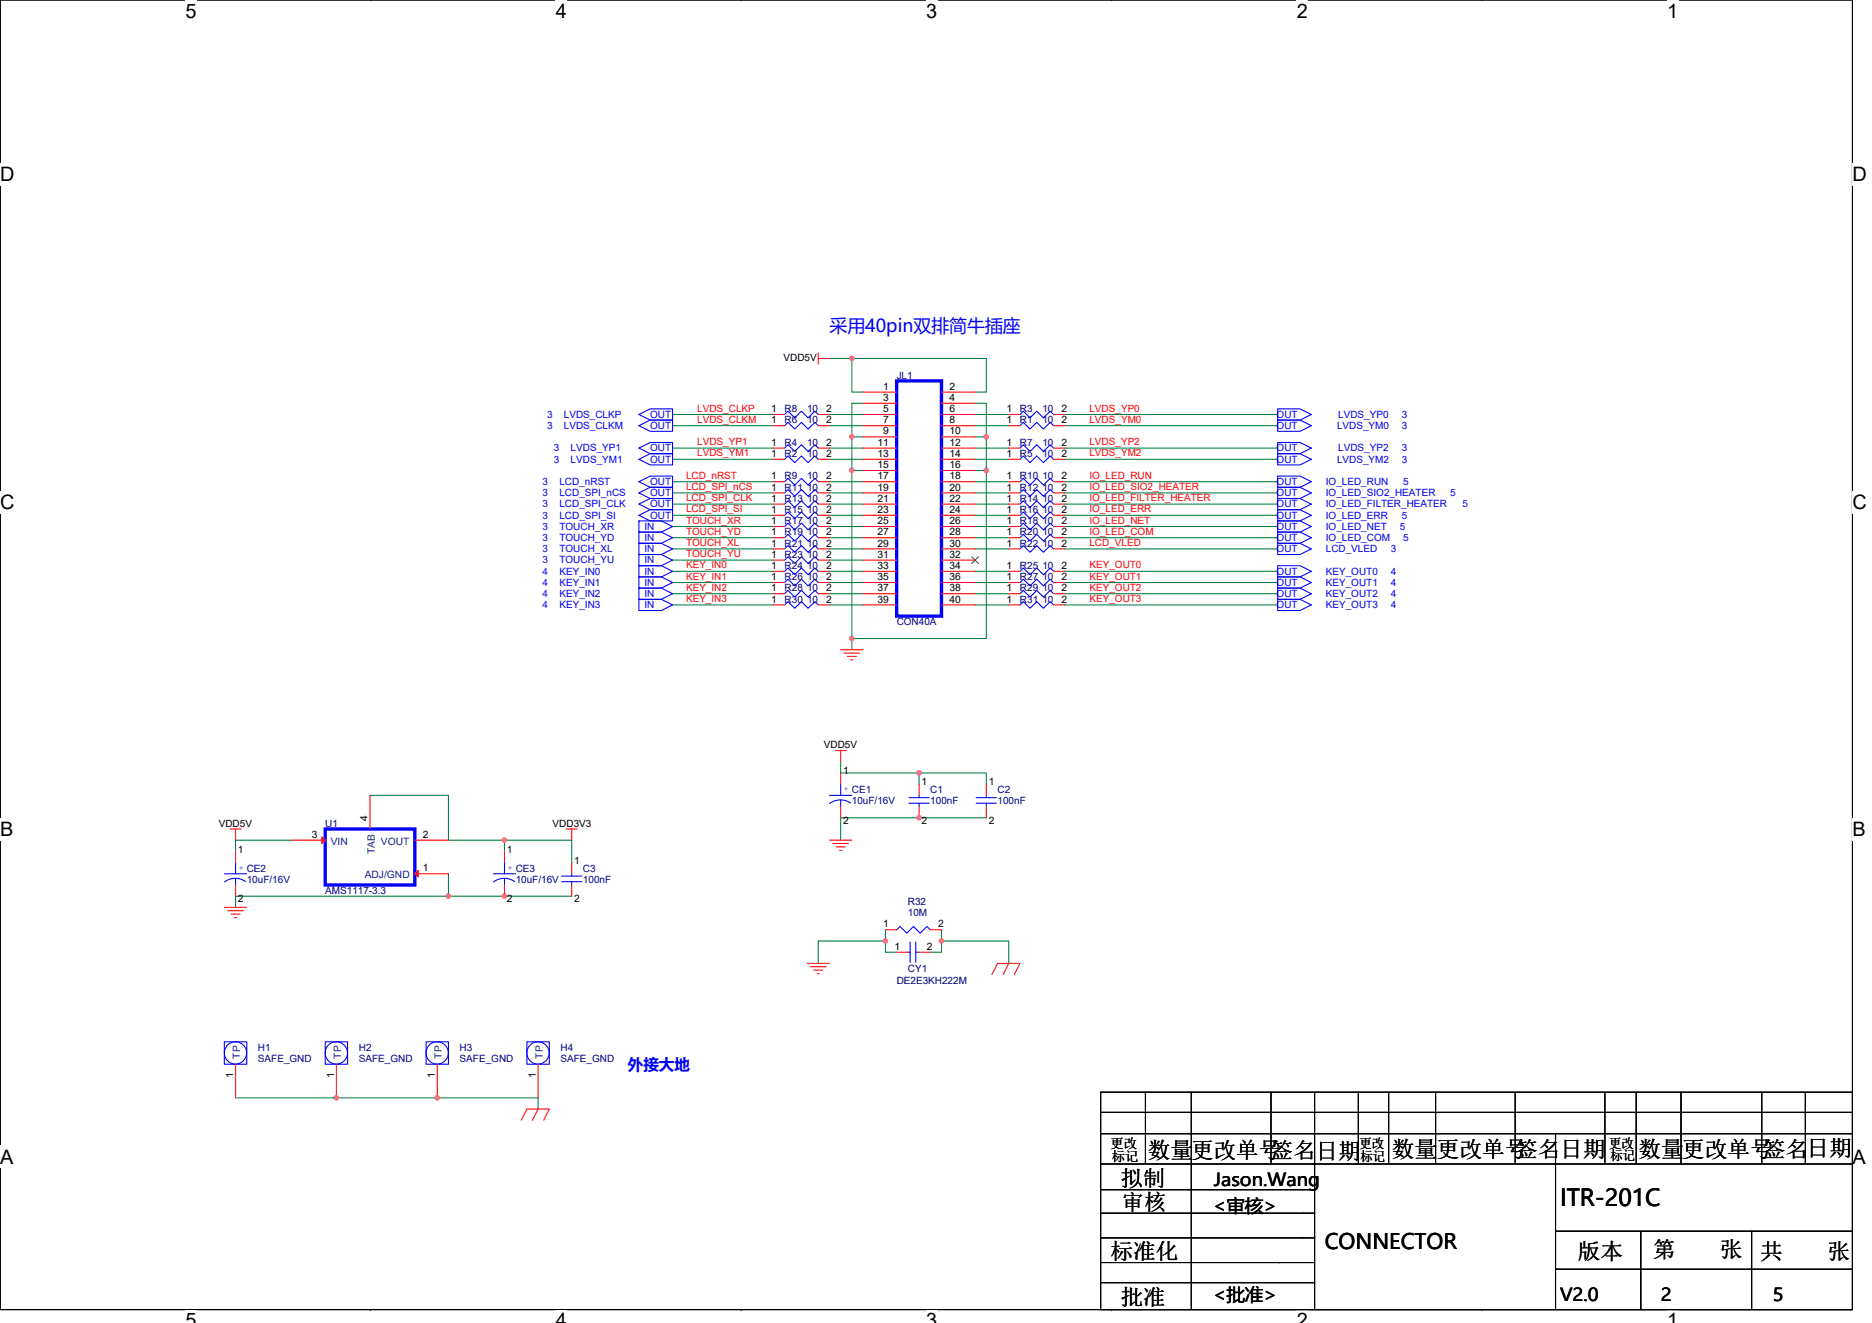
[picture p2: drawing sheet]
<svg xmlns="http://www.w3.org/2000/svg" width="297mm" height="210mm" viewBox="0 0 297 210" stroke-linecap="round" stroke-linejoin="round" font-family="sans-serif">
<path d="M0 0h293.9v207.9h-293.9z" fill="none" stroke="#000" stroke-width=".17"/>
<g fill="#fff">
<path d="M29.4 0h1.8v3.5h-1.8z"/>
<path d="M29.4 207.9h1.8v2h-1.8z"/>
</g>
<path d="M58.8 0h.1M58.8 207.9h.1" fill="none" stroke="#000" stroke-width=".17"/>
<g fill="#fff">
<path d="M88.2 0h1.8v3.5h-1.8z"/>
<path d="M88.2 207.9h1.8v2h-1.8z"/>
</g>
<path d="M117.6 0h.1M117.6 207.9h.1" fill="none" stroke="#000" stroke-width=".17"/>
<g fill="#fff">
<path d="M147 0h1.7v3.5h-1.7z"/>
<path d="M147 207.9h1.7v2h-1.7z"/>
</g>
<path d="M176.4 0h.1M176.4 207.9h.1" fill="none" stroke="#000" stroke-width=".17"/>
<g fill="#fff">
<path d="M205.8 0h1.7v3.5h-1.7z"/>
<path d="M205.8 207.9h1.7v2h-1.7z"/>
</g>
<path d="M235.2 0h.1M235.2 207.9h.1" fill="none" stroke="#000" stroke-width=".17"/>
<g fill="#fff">
<path d="M264.5 0h1.8v3.5h-1.8z"/>
<path d="M264.5 207.9h1.8v2h-1.8z"/>
<path d="M0 26h2.3v3.5h-2.3z"/>
<path d="M293.9 26h2.3v3.5h-2.3z"/>
<path d="M0 77.9h2.3v3.5h-2.3z"/>
<path d="M293.9 77.9h2.3v3.5h-2.3z"/>
</g>
<path d="M0 52h.1M293.9 52h.1" fill="none" stroke="#000" stroke-width=".17"/>
<g fill="#fff">
<path d="M0 129.9h2.1v3.5h-2.1z"/>
<path d="M293.9 129.9h2.1v3.5h-2.1z"/>
</g>
<path d="M0 103.9h.1M293.9 103.9h.1" fill="none" stroke="#000" stroke-width=".17"/>
<g fill="#fff">
<path d="M0 181.9h2.2v3.5h-2.2z"/>
<path d="M293.9 181.9h2.2v3.5h-2.2z"/>
</g>
<g fill="none" stroke="#000" stroke-width=".17">
<path d="M0 155.9h.1M293.9 155.9h.1M174.6 176.6h119.3M174.6 179.9h119.3M174.6 173.4h119.3v34.5h-119.3zM181.8 173.4v11.3M189 173.4v34.5M201.7 173.4v11.3M208.6 173.4v34.5M215.5 173.4v11.3M220.3 173.4v11.3M227.8 173.4v11.3"/>
<path d="M240.4 173.4v11.3M246.8 179.9v28M254.7 173.4v11.3M259.6 173.4v11.3M266.7 173.4v11.3M279.5 173.4v11.3M286.5 173.4v11.3M174.6 184.7h119.3M208.6 192.6h-33.8M208.6 188.8h-34M208.6 196.5h-34M246.8 195.4h47.1"/>
<path d="M260.3 195.4v12.5M277.9 195.4v12.5M174.6 200.4h28.5M208.6 203.6h-34M208.6 200.4h-5.7M246.8 201.4h47.1"/>
</g>
<g fill="none" stroke="#008040" stroke-width=".17">
<path d="M131.6 56.9h3.6M135.2 56.9v5.3h1.7M135.2 56.9h21.3v5.3h-1.8M106.7 76.5h16M106.7 78.2h16M106.7 67.6h16M106.7 65.8h16M106.7 72.9h16M106.7 71.1h16M131.6 76.5h5.3M131.6 78.2h5.3M131.6 72.9h5.3"/>
<path d="M131.6 71.1h5.3M131.6 67.6h5.3M131.6 65.8h5.3M135.2 74.7v26.6M135.2 74.7h1.7M136.9 64h-1.7v5.3M136.9 69.3h-1.7v5.4M154.7 76.5h5.4M154.7 78.2h5.4M154.7 67.6h5.4M154.7 65.8h5.4M154.7 72.9h5.4"/>
<path d="M154.7 71.1h5.4M154.7 64h1.8v5.3M154.7 69.3h1.8v5.4M154.7 74.7h1.8M156.5 74.7v26.6h-21.3M168.9 76.5h33.8M168.9 78.2h33.8M168.9 72.9h33.8M168.9 71.1h33.8M168.9 67.6h33.8M168.9 65.8h33.8M106.7 80h16"/>
<path d="M106.7 81.8h16M106.7 92.5h16M106.7 96h16M106.7 94.2h16M106.7 90.7h16M106.7 83.6h16M106.7 85.3h16M106.7 87.1h16M106.7 88.9h16M131.6 80h5.3M131.6 81.8h5.3M131.6 94.2h5.3"/>
<path d="M131.6 96h5.3M131.6 90.7h5.3M131.6 92.5h5.3M131.6 87.1h5.3M131.6 88.9h5.3M131.6 83.6h5.3M131.6 85.3h5.3M154.7 87.1h5.4M154.7 80h5.4M154.7 81.8h5.4M154.7 83.6h5.4M154.7 85.3h5.4"/>
<path d="M154.7 94.2h5.4M154.7 96h5.4M154.7 90.7h5.4M154.7 92.5h5.4M168.9 80h33.8M168.9 81.8h33.8M168.9 83.6h33.8M168.9 85.3h33.8M168.9 87.1h33.8M168.9 96h33.8M168.9 94.2h33.8M168.9 92.5h33.8"/>
<path d="M168.9 90.7h33.8M135.2 101.3v1.8M46.3 133.3h-8.9v1.8M58.7 126.2h12.5v7.1h8.8M71.2 138.7v3.5M80 133.4h10.7v3.5M80 133.4v1.7M133.4 120.9v1.8h12.4M145.8 122.7v1.8M145.8 122.7h10.7v1.8M156.5 129.8h-23.1v3.5M71.2 142.2h19.5"/>
<path d="M71.2 142.2h-33.8v1.8M140.5 147.6v1.8M140.5 149.4v1.7h1.8M140.5 149.4h-10.7v3.5M149.4 149.4h10.7v3.5M149.4 149.4v1.7h-1.8M149.4 147.6v1.8M37.4 174.2h48v1.8"/>
</g>
<g fill="#f0f" stroke="#f0f" stroke-width=".17">
<circle cx="135.2" cy="101.3" r=".35"/>
<circle cx="135.2" cy="56.9" r=".35"/>
<circle cx="156.5" cy="69.3" r=".35"/>
<circle cx="135.2" cy="74.7" r=".35"/>
<circle cx="135.2" cy="69.3" r=".35"/>
<circle cx="145.8" cy="129.8" r=".35"/>
<circle cx="145.8" cy="122.7" r=".35"/>
<circle cx="156.5" cy="74.7" r=".35"/>
<circle cx="149.4" cy="149.3" r=".35"/>
<circle cx="140.5" cy="149.3" r=".35"/>
<circle cx="80" cy="133.3" r=".35"/>
<circle cx="80" cy="142.2" r=".35"/>
<circle cx="71.1" cy="142.2" r=".35"/>
<circle cx="69.4" cy="174.2" r=".35"/>
<circle cx="53.4" cy="174.2" r=".35"/>
</g>
<g fill="none" stroke="#f00" stroke-width=".17">
<path d="M129.8 56v1.8M129.8 56.9h1.8M122.7 65.8h1.8M122.7 67.6h1.8M122.7 78.2h1.8M122.7 76.5h1.8M122.7 71.1h1.8M122.7 72.9h1.8M129.8 65.8h1.8M129.8 67.6h1.8M129.8 78.2h1.8M129.8 76.5h1.8"/>
<path d="M129.8 71.1h1.8M129.8 72.9h1.8M136.9 62.2h5.4M136.9 64h5.4M136.9 65.8h5.4M136.9 67.6h5.4M136.9 69.3h5.4M136.9 71.1h5.4M136.9 72.9h5.4M136.9 74.7h5.4M136.9 76.5h5.4M136.9 78.2h5.4"/>
<path d="M149.4 62.2h5.3M149.4 64h5.3M149.4 65.8h5.3M149.4 67.6h5.3M149.4 69.3h5.3M149.4 71.1h5.3M149.4 72.9h5.3M149.4 74.7h5.3M149.4 76.5h5.3M149.4 78.2h5.3M160.1 67.6h1.7M160.1 71.1h1.7"/>
<path d="M160.1 72.9h1.7M160.1 78.2h1.7M160.1 76.5h1.7M160.1 65.8h1.7M167.2 67.6h1.7M167.2 71.1h1.7M167.2 72.9h1.7M167.2 78.2h1.7M167.2 76.5h1.7M167.2 65.8h1.7M122.7 83.6h1.8M122.7 88.9h1.8"/>
<path d="M122.7 96h1.8M122.7 92.5h1.8M122.7 87.1h1.8M122.7 81.8h1.8M122.7 80h1.8M122.7 85.3h1.8M122.7 94.2h1.8M122.7 90.7h1.8M129.8 83.6h1.8M129.8 88.9h1.8M129.8 96h1.8M129.8 92.5h1.8"/>
<path d="M129.8 87.1h1.8M129.8 81.8h1.8M129.8 80h1.8M129.8 85.3h1.8M129.8 94.2h1.8M129.8 90.7h1.8M136.9 80h5.4M136.9 81.8h5.4M136.9 83.6h5.4M136.9 85.3h5.4M136.9 87.1h5.4M136.9 88.9h5.4"/>
<path d="M136.9 90.7h5.4M136.9 92.5h5.4M136.9 94.2h5.4M136.9 96h5.4M149.4 80h5.3M149.4 81.8h5.3M149.4 83.6h5.3M149.4 85.3h5.3M149.4 87.1h5.3M149.4 88.9h5.3M149.4 90.7h5.3M149.4 92.5h5.3"/>
<path d="M149.4 94.2h5.3M149.4 96h5.3M160.1 81.8h1.7M160.1 90.7h1.7M160.1 80h1.7M160.1 87.1h1.7M160.1 96h1.7M160.1 85.3h1.7M160.1 83.6h1.7M160.1 92.5h1.7M160.1 94.2h1.7M167.2 81.8h1.7"/>
<path d="M167.2 90.7h1.7M167.2 80h1.7M167.2 87.1h1.7M167.2 96h1.7M167.2 85.3h1.7M167.2 83.6h1.7M167.2 92.5h1.7M167.2 94.2h1.7M132.5 119.1h1.8M133.4 119.1v1.8M133.4 103.1h3.5M133.9 103.7h2.5"/>
<path d="M134.4 104.2h1.5M135 104.7h.3M36.5 131.6h1.8M37.4 135.1v1.8M37.4 131.6v1.7M46.3 133.3h5.3M58.7 126.2v5.4M65.8 138.7h5.4M65.8 133.3h5.4M80 135.1v1.8M89.8 131.6h1.8M90.7 131.6v1.7"/>
<path d="M90.7 136.9v1.8M131.6 133.3h3.6M132.1 133.9h2.5M132.7 134.4h1.4M133.2 135h.4M133.4 122.7v1.8M133.4 128v1.8M145.8 124.5v1.7M145.8 128v1.8M156.5 124.5v1.7M156.5 128v1.8M35.6 144h3.6"/>
<path d="M36.1 144.5h2.5M36.7 145.1h1.4M37.2 145.6h.3M37.4 140.5v1.7M80 140.5v1.7M90.7 140.5v1.7M128.1 152.9h3.5M128.6 153.4h2.5M129.1 154h1.5M129.7 154.5h.3M140.5 147.6h1.8M142.3 151.1h1.8"/>
<path d="M145.8 151.1h1.8M147.6 147.6h1.8M157.4 154.7l.9-1.8h3.5l-.9 1.8M160.1 152.9l-.9 1.8M37.4 168.9v5.3M53.4 168.9v5.3M69.4 168.9v5.3M82.7 177.8l.9-1.8h3.6l-.9 1.8M85.4 176l-.9 1.8M85.4 168.9v5.3"/>
</g>
<g fill="none" stroke="#00f" stroke-width=".17">
<path d="M101.4 76.5l1.8-.9h3.5v1.7h-3.5zM101.4 78.2l1.8-.9h3.5v1.8h-3.5zM101.4 72.9l1.8-.9h3.5v1.8h-3.5zM101.4 67.6l1.8-.9h3.5v1.8h-3.5zM101.4 71.1l1.8-.9h3.5v1.8h-3.5zM101.4 65.8l1.8-.9h3.5v1.8h-3.5zM124.5 65.8l.5-.5 1.1 1 1.1-1 1 1 1.1-1 .5 .5M124.5 67.6l.5-.6 1.1 1.1 1.1-1.1 1 1.1 1.1-1.1 .5 .6M124.5 78.2l.5-.5 1.1 1.1 1.1-1.1 1 1.1 1.1-1.1 .5 .5M124.5 76.5l.5-.6 1.1 1.1 1.1-1.1 1 1.1 1.1-1.1 .5 .6M124.5 71.1l.5-.5 1.1 1 1.1-1 1 1 1.1-1 .5 .5M124.5 72.9l.5-.5 1.1 1 1.1-1 1 1 1.1-1 .5 .5"/>
<path d="M161.8 67.6l.6-.6 1 1.1 1.1-1.1 1.1 1.1 1-1.1 .6 .6M161.8 71.1l.6-.5 1 1 1.1-1 1.1 1 1-1 .6 .5M161.8 72.9l.6-.5 1 1 1.1-1 1.1 1 1-1 .6 .5M161.8 78.2l.6-.5 1 1.1 1.1-1.1 1.1 1.1 1-1.1 .6 .5M161.8 76.5l.6-.6 1 1.1 1.1-1.1 1.1 1.1 1-1.1 .6 .6M161.8 65.8l.6-.5 1 1 1.1-1 1.1 1 1-1 .6 .5M202.7 75.6h3.6l1.8 .9-1.8 .8h-3.6zM202.7 77.3h3.6l1.8 .9-1.8 .9h-3.6zM202.7 79.1h3.6l1.8 .9-1.8 .9h-3.6zM202.7 66.7h3.6l1.8 .9-1.8 .9h-3.6zM202.7 72h3.6l1.8 .9-1.8 .9h-3.6zM202.7 64.9h3.6l1.8 .9-1.8 .9h-3.6z"/>
<path d="M202.7 70.2h3.6l1.8 .9-1.8 .9h-3.6zM101.4 89.8h3.5l1.8 .9-1.8 .9h-3.5zM101.4 91.6h3.5l1.8 .9-1.8 .8h-3.5zM101.4 93.3h3.5l1.8 .9-1.8 .9h-3.5zM101.4 95.1h3.5l1.8 .9-1.8 .9h-3.5zM101.4 82.7h3.5l1.8 .9-1.8 .9h-3.5zM101.4 84.5h3.5l1.8 .8-1.8 .9h-3.5zM101.4 86.2h3.5l1.8 .9-1.8 .9h-3.5zM101.4 88h3.5l1.8 .9-1.8 .9h-3.5zM101.4 80l1.8-.9h3.5v1.8h-3.5zM101.4 81.8l1.8-.9h3.5v1.8h-3.5zM124.5 83.6l.5-.6 1.1 1.1 1.1-1.1 1 1.1 1.1-1.1 .5 .6"/>
<path d="M124.5 88.9l.5-.5 1.1 1 1.1-1 1 1 1.1-1 .5 .5M124.5 96l.5-.5 1.1 1 1.1-1 1 1 1.1-1 .5 .5M124.5 92.5l.5-.6 1.1 1.1 1.1-1.1 1 1.1 1.1-1.1 .5 .6M124.5 87.1l.5-.5 1.1 1.1 1.1-1.1 1 1.1 1.1-1.1 .5 .5M124.5 81.8l.5-.5 1.1 1 1.1-1 1 1 1.1-1 .5 .5M124.5 80l.5-.5 1.1 1 1.1-1 1 1 1.1-1 .5 .5M124.5 85.3l.5-.5 1.1 1.1 1.1-1.1 1 1.1 1.1-1.1 .5 .5M124.5 94.2l.5-.5 1.1 1.1 1.1-1.1 1 1.1 1.1-1.1 .5 .5M124.5 90.7l.5-.6 1.1 1.1 1.1-1.1 1 1.1 1.1-1.1 .5 .6M161.8 81.8l.6-.5 1 1 1.1-1 1.1 1 1-1 .6 .5M161.8 90.7l.6-.6 1 1.1 1.1-1.1 1.1 1.1 1-1.1 .6 .6M161.8 80l.6-.5 1 1 1.1-1 1.1 1 1-1 .6 .5"/>
<path d="M161.8 87.1l.6-.5 1 1.1 1.1-1.1 1.1 1.1 1-1.1 .6 .5M161.8 96l.6-.5 1 1 1.1-1 1.1 1 1-1 .6 .5M161.8 85.3l.6-.5 1 1.1 1.1-1.1 1.1 1.1 1-1.1 .6 .5M161.8 83.6l.6-.6 1 1.1 1.1-1.1 1.1 1.1 1-1.1 .6 .6M161.8 92.5l.6-.6 1 1.1 1.1-1.1 1.1 1.1 1-1.1 .6 .6M161.8 94.2l.6-.5 1 1.1 1.1-1.1 1.1 1.1 1-1.1 .6 .5M202.7 89.8h3.6l1.8 .9-1.8 .9h-3.6zM202.7 91.6h3.6l1.8 .9-1.8 .8h-3.6zM202.7 93.3h3.6l1.8 .9-1.8 .9h-3.6zM202.7 95.1h3.6l1.8 .9-1.8 .9h-3.6zM202.7 80.9h3.6l1.8 .9-1.8 .9h-3.6zM202.7 82.7h3.6l1.8 .9-1.8 .9h-3.6z"/>
<path d="M202.7 84.5h3.6l1.8 .8-1.8 .9h-3.6zM202.7 86.2h3.6l1.8 .9-1.8 .9h-3.6zM35.6 138.7h3.6M37.4 139.4v1.1M37.4 136.9v1.8M39 139.9a2.83 2.83 0 0 0-3.4 .1M78.3 138.7h3.5M80 139.4v1.1M80 136.9v1.8M81.6 139.9a2.83 2.83 0 0 0-3.3 .1M89.1 139.9h3.2M89.1 139h3.2"/>
<path d="M90.7 138.7v.3M90.7 139.9v.6M131.6 126.2h3.6M133.4 127v1M133.4 124.5v1.7M135 127.5a2.83 2.83 0 0 0-3.3 0M144.2 127.5h3.2M144.2 126.6h3.2M145.8 126.2v.4M145.8 127.5v.5M154.9 127.5h3.2M154.9 126.6h3.2"/>
<path d="M156.5 126.2v.4M156.5 127.5v.5M142.3 147.6l.5-.6 1.1 1.1 1-1.1 1.1 1.1 1.1-1.1 .5 .6M144.1 151.1h.3M144.4 149.5v3.2M145.3 149.5v3.2M145.3 151.1h.5M35.6 165.4h3.6v3.5h-3.6zM51.6 165.4h3.6v3.5h-3.6zM67.6 165.4h3.6v3.5h-3.6zM83.6 165.4h3.6v3.5h-3.6z"/>
<circle cx="37.4" cy="167.1" r="1.77"/>
<circle cx="53.4" cy="167.1" r="1.77"/>
<circle cx="69.4" cy="167.1" r="1.77"/>
<circle cx="85.4" cy="167.1" r="1.77"/>
</g>
<path d="M142.3 60.5h7.1v37.3h-7.1zM51.6 131.6h14.2v8.9h-14.2z" fill="none" stroke="#00f" stroke-width=".53"/>
<g fill="#f00" stroke="#f00" stroke-width=".17">
<path d="M65.8 138.7l.6-.5v1z"/>
<path d="M51.1 132.8l.5 .5-.5 .6z"/>
</g>
<path d="M154.2 88.4l1.1 1.1M155.3 88.4l-1.1 1.1" fill="none" stroke="#804000" stroke-width=".16"/>
<text font-size="3.7" x="247.5" y="191.5">ITR-201C</text>
<g font-size="3.5">
<text x="182.1" y="183.8">数量更改单号签名</text>
<text x="208.8" y="184">日期</text>
<text x="220.9" y="183.6">数量</text>
<text x="228" y="183.6">更改单号</text>
<text x="240.4" y="183.6">签名</text>
<text x="247.5" y="183.6">日期</text>
<text x="260" y="183.6">数量</text>
<text x="266.9" y="183.6">更改单号签名</text>
<text x="286.7" y="183.5">日期</text>
<text x="177.8" y="188.3">拟制</text>
<text x="178" y="192">审核</text>
<text x="176.2" y="199.8">标准化</text>
<text x="250.4" y="199.8">版本</text>
<text x="262.3" y="199.5">第　　张</text>
<text x="279.4" y="199.8">共　　张</text>
<text x="177.8" y="207.1">批准</text>
</g>
<text font-size="3.4" x="210.2" y="198.2">CONNECTOR</text>
<g font-size="3.2">
<text x="29.4" y="2.8">5</text>
<text x="88.2" y="2.8">4</text>
<text x="147" y="2.8">3</text>
<text x="205.8" y="2.8">2</text>
<text x="264.5" y="2.8">1</text>
<text x="0" y="28.8">D</text>
<text x="293.9" y="28.8">D</text>
<text x="0" y="80.8">C</text>
<text x="293.9" y="80.8">C</text>
<text x="0" y="132.7">B</text>
<text x="293.9" y="132.7">B</text>
<text x="0" y="184.7">A</text>
<text x="293.9" y="184.7">A</text>
<text x="29.4" y="210.7">5</text>
<text x="88.2" y="210.7">4</text>
<text x="147" y="210.7">3</text>
<text x="205.8" y="210.7">2</text>
<text x="264.5" y="210.7">1</text>
</g>
<text font-size="2.8" fill="#00f" x="131.6" y="52.7">采用40pin双排简牛插座</text>
<g font-size="2.8">
<text x="192.6" y="188.2">Jason.Wang</text>
<text x="192.4" y="192.3">&lt;审核&gt;</text>
<text x="192.4" y="206.5">&lt;批准&gt;</text>
<text x="247.5" y="206.5">V2.0</text>
<text x="263.5" y="206.5">2</text>
<text x="281.3" y="206.5">5</text>
</g>
<text font-size="2.5" fill="#00f" x="99.6" y="169.8">外接大地</text>
<g font-size="2.1">
<text x="176.2" y="182.2">更改</text>
<text x="176.4" y="184.3">标记</text>
<text x="215.7" y="182.2">更改</text>
<text x="215.9" y="184.3">标记</text>
<text x="255.4" y="182.2">更改</text>
<text x="255.5" y="184.1">标记</text>
</g>
<g font-size="1.6">
<text x="124.3" y="57.3">VDD5V</text>
<text x="122.4" y="65.4">1</text>
<text x="131.1" y="65.4">2</text>
<text x="140.1" y="61.8">1</text>
<text x="140.1" y="63.6">3</text>
<text x="140.1" y="65.4">5</text>
<text x="150.6" y="61.8">2</text>
<text x="150.6" y="63.6">4</text>
<text x="150.6" y="65.4">6</text>
<text x="159.7" y="65.4">1</text>
<text x="168.4" y="65.4">2</text>
<text x="122.4" y="67.2">1</text>
<text x="122.4" y="70.7">1</text>
<text x="131.1" y="67.2">2</text>
<text x="131.1" y="70.7">2</text>
<text x="139.3" y="70.7">11</text>
<text x="140.1" y="67.2">7</text>
<text x="140.1" y="69">9</text>
<text x="150.6" y="67.2">8</text>
<text x="150.6" y="69">10</text>
<text x="150.6" y="70.7">12</text>
<text x="159.7" y="67.2">1</text>
<text x="159.7" y="70.7">1</text>
<text x="168.4" y="67.2">2</text>
<text x="168.4" y="70.7">2</text>
<text x="122.4" y="77.9">1</text>
<text x="122.4" y="76.1">1</text>
<text x="122.4" y="72.5">1</text>
<text x="131.1" y="77.9">2</text>
<text x="131.1" y="76.1">2</text>
<text x="131.1" y="72.5">2</text>
<text x="139.3" y="72.5">13</text>
<text x="139.3" y="74.3">15</text>
<text x="139.3" y="76.1">17</text>
<text x="139.3" y="77.9">19</text>
<text x="150.6" y="72.5">14</text>
<text x="150.6" y="74.3">16</text>
<text x="150.6" y="76.1">18</text>
<text x="150.6" y="77.9">20</text>
<text x="159.7" y="72.5">1</text>
<text x="159.7" y="77.9">1</text>
<text x="159.7" y="76.1">1</text>
<text x="168.4" y="72.5">2</text>
<text x="168.4" y="77.9">2</text>
<text x="168.4" y="76.1">2</text>
<text x="122.4" y="83.2">1</text>
<text x="122.4" y="81.4">1</text>
<text x="122.4" y="79.6">1</text>
<text x="131.1" y="83.2">2</text>
<text x="131.1" y="81.4">2</text>
<text x="131.1" y="79.6">2</text>
<text x="139.3" y="79.6">21</text>
<text x="139.3" y="81.4">23</text>
<text x="139.3" y="83.2">25</text>
<text x="150.6" y="79.6">22</text>
<text x="150.6" y="81.4">24</text>
<text x="150.6" y="83.2">26</text>
<text x="159.7" y="81.4">1</text>
<text x="159.7" y="79.6">1</text>
<text x="159.7" y="83.2">1</text>
<text x="168.4" y="81.4">2</text>
<text x="168.4" y="79.6">2</text>
<text x="168.4" y="83.2">2</text>
<text x="122.4" y="88.5">1</text>
<text x="122.4" y="86.7">1</text>
<text x="122.4" y="85">1</text>
<text x="131.1" y="88.5">2</text>
<text x="131.1" y="86.7">2</text>
<text x="131.1" y="85">2</text>
<text x="139.3" y="85">27</text>
<text x="139.3" y="86.7">29</text>
<text x="139.3" y="88.5">31</text>
<text x="150.6" y="85">28</text>
<text x="150.6" y="86.7">30</text>
<text x="150.6" y="88.5">32</text>
<text x="159.7" y="86.7">1</text>
<text x="159.7" y="85">1</text>
<text x="168.4" y="86.7">2</text>
<text x="168.4" y="85">2</text>
<text x="122.4" y="95.6">1</text>
<text x="122.4" y="92.1">1</text>
<text x="122.4" y="93.9">1</text>
<text x="122.4" y="90.3">1</text>
<text x="131.1" y="95.6">2</text>
<text x="131.1" y="92.1">2</text>
<text x="131.1" y="93.9">2</text>
<text x="131.1" y="90.3">2</text>
<text x="139.3" y="90.3">33</text>
<text x="139.3" y="92.1">35</text>
<text x="139.3" y="93.9">37</text>
<text x="139.3" y="95.6">39</text>
<text x="150.6" y="90.3">34</text>
<text x="150.6" y="92.1">36</text>
<text x="150.6" y="93.9">38</text>
<text x="150.6" y="95.6">40</text>
<text x="159.7" y="90.3">1</text>
<text x="159.7" y="95.6">1</text>
<text x="159.7" y="92.1">1</text>
<text x="159.7" y="93.9">1</text>
<text x="168.4" y="90.3">2</text>
<text x="168.4" y="95.6">2</text>
<text x="168.4" y="92.1">2</text>
<text x="168.4" y="93.9">2</text>
<text x="130.7" y="118.8">VDD5V</text>
<text x="133.8" y="122.9">1</text>
<text x="146.2" y="124.7">1</text>
<text x="156.9" y="124.7">1</text>
<text x="34.7" y="131.2">VDD5V</text>
<text x="58.3" y="130.3" transform="rotate(-90 58.3 130.3)">4</text>
<text x="87.7" y="131.2">VDD3V3</text>
<text x="133.8" y="130.7">2</text>
<text x="146.2" y="130.7">2</text>
<text x="156.9" y="130.7">2</text>
<text x="37.8" y="135.3">1</text>
<text x="49.5" y="133">3</text>
<text x="67.1" y="133">2</text>
<text x="80.4" y="135.3">1</text>
<text x="91.1" y="137.1">1</text>
<text x="37.8" y="143.2">2</text>
<text x="67.1" y="138.3">1</text>
<text x="80.4" y="143.2">2</text>
<text x="91.1" y="143.2">2</text>
<text x="140.1" y="147.2">1</text>
<text x="148.9" y="147.2">2</text>
<text x="141.9" y="150.7">1</text>
<text x="147.1" y="150.7">2</text>
<text x="37" y="171.1" transform="rotate(-90 37 171.1)">1</text>
<text x="53" y="171.1" transform="rotate(-90 53 171.1)">1</text>
<text x="69" y="171.1" transform="rotate(-90 69 171.1)">1</text>
<text x="85" y="171.1" transform="rotate(-90 85 171.1)">1</text>
</g>
<g font-size="1.6" fill="#f00">
<text x="110.6" y="65.3">LVDS_CLKP</text>
<text x="172.9" y="65.3">LVDS_YP0</text>
<text x="110.6" y="67.1">LVDS_CLKM</text>
<text x="110.6" y="70.7">LVDS_YP1</text>
<text x="172.9" y="70.7">LVDS_YP2</text>
<text x="172.9" y="67.1">LVDS_YM0</text>
<text x="108.9" y="76">LCD_nRST</text>
<text x="108.9" y="77.8">LCD_SPI_nCS</text>
<text x="110.6" y="72.4">LVDS_YM1</text>
<text x="172.9" y="76">IO_LED_RUN</text>
<text x="172.9" y="77.8">IO_LED_SIO2_HEATER</text>
<text x="172.9" y="72.4">LVDS_YM2</text>
<text x="108.9" y="79.5">LCD_SPI_CLK</text>
<text x="108.9" y="81.3">LCD_SPI_SI</text>
<text x="108.9" y="83.1">TOUCH_XR</text>
<text x="172.9" y="79.5">IO_LED_FILTER_HEATER</text>
<text x="172.9" y="81.3">IO_LED_ERR</text>
<text x="172.9" y="83.1">IO_LED_NET</text>
<text x="108.9" y="84.9">TOUCH_YD</text>
<text x="108.9" y="86.7">TOUCH_XL</text>
<text x="108.9" y="88.4">TOUCH_YU</text>
<text x="172.9" y="86.7">LCD_VLED</text>
<text x="172.9" y="84.9">IO_LED_COM</text>
<text x="108.9" y="92">KEY_IN1</text>
<text x="108.9" y="95.5">KEY_IN3</text>
<text x="108.9" y="93.8">KEY_IN2</text>
<text x="108.9" y="90.2">KEY_IN0</text>
<text x="172.9" y="95.5">KEY_OUT3</text>
<text x="172.9" y="93.8">KEY_OUT2</text>
<text x="172.9" y="92">KEY_OUT1</text>
<text x="172.9" y="90.2">KEY_OUT0</text>
</g>
<g font-size="1.6" fill="#000080">
<text x="124.5" y="65.4">R8</text>
<text x="128.1" y="65.4">10</text>
<text x="142.3" y="60.1">JL1</text>
<text x="161.8" y="65.4">R3</text>
<text x="165.4" y="65.4">10</text>
<text x="124.5" y="67.2">R6</text>
<text x="124.5" y="70.8">R4</text>
<text x="128.1" y="67.2">10</text>
<text x="128.1" y="70.8">10</text>
<text x="161.8" y="67.2">R1</text>
<text x="161.8" y="70.8">R7</text>
<text x="165.4" y="67.2">10</text>
<text x="165.4" y="70.8">10</text>
<text x="124.5" y="77.9">R11 10</text>
<text x="124.5" y="76.1">R9</text>
<text x="124.5" y="72.5">R2</text>
<text x="128.1" y="76.1">10</text>
<text x="128.1" y="72.5">10</text>
<text x="161.8" y="72.5">R5</text>
<text x="161.8" y="77.9">R12 10</text>
<text x="161.8" y="76.1">R10 10</text>
<text x="165.4" y="72.5">10</text>
<text x="124.5" y="83.2">R17 10</text>
<text x="124.5" y="81.4">R15 10</text>
<text x="124.5" y="79.7">R13 10</text>
<text x="161.8" y="81.4">R16 10</text>
<text x="161.8" y="79.7">R14 10</text>
<text x="161.8" y="83.2">R18 10</text>
<text x="124.5" y="88.5">R23 10</text>
<text x="124.5" y="86.8">R21 10</text>
<text x="124.5" y="85">R19 10</text>
<text x="161.8" y="86.8">R22 10</text>
<text x="161.8" y="85">R20 10</text>
<text x="124.5" y="95.7">R30 10</text>
<text x="124.5" y="92.1">R26 10</text>
<text x="124.5" y="93.9">R28 10</text>
<text x="124.5" y="90.3">R24 10</text>
<text x="161.8" y="90.3">R25 10</text>
<text x="161.8" y="95.7">R31 10</text>
<text x="161.8" y="92.1">R27 10</text>
<text x="161.8" y="93.9">R29 10</text>
<text x="142.3" y="99.2">CON40A</text>
<text x="135.2" y="125.9">CE1</text>
<text x="147.6" y="125.9">C1</text>
<text x="158.3" y="125.9">C2</text>
<text x="51.6" y="131.2">U1</text>
<text x="135.2" y="127.7">10uF/16V</text>
<text x="147.6" y="127.7">100nF</text>
<text x="158.3" y="127.7">100nF</text>
<text x="39.2" y="138.3">CE2</text>
<text x="39.2" y="140.1">10uF/16V</text>
<text x="51.6" y="141.9">AMS1117-3.3</text>
<text x="81.8" y="138.3">CE3</text>
<text x="81.8" y="140.1">10uF/16V</text>
<text x="92.5" y="138.3">C3</text>
<text x="92.5" y="140.1">100nF</text>
<text x="144.1" y="143.7">R32</text>
<text x="144.1" y="145.4">10M</text>
<text x="144.1" y="154.3">CY1</text>
<text x="142.3" y="156.1">DE2E3KH222M</text>
<text x="40.9" y="166.8">H1</text>
<text x="56.9" y="166.8">H2</text>
<text x="72.9" y="166.8">H3</text>
<text x="88.9" y="166.8">H4</text>
<text x="40.9" y="168.6">SAFE_GND</text>
<text x="56.9" y="168.6">SAFE_GND</text>
<text x="72.9" y="168.6">SAFE_GND</text>
<text x="88.9" y="168.6">SAFE_GND</text>
</g>
<g font-size="1.6" fill="#00f">
<text x="86.8" y="68.1">3</text>
<text x="86.8" y="66.3">3</text>
<text x="87.9" y="71.6">3</text>
<text x="89.5" y="68.1">LVDS_CLKM</text>
<text x="89.5" y="66.3">LVDS_CLKP</text>
<text x="90.5" y="71.6">LVDS_YP1</text>
<text x="103.2" y="68.1">OUT</text>
<text x="103.2" y="66.3">OUT</text>
<text x="103.2" y="71.6">OUT</text>
<text x="202.6" y="66.3">OUT</text>
<text x="202.6" y="71.6">OUT</text>
<text x="202.6" y="68.1">OUT</text>
<text x="212.2" y="68.1">LVDS_YM0</text>
<text x="212.3" y="66.3">LVDS_YP0</text>
<text x="212.3" y="71.6">LVDS_YP2</text>
<text x="222.5" y="68.1">3</text>
<text x="222.5" y="66.3">3</text>
<text x="222.5" y="71.6">3</text>
<text x="86.1" y="77">3</text>
<text x="87.9" y="73.4">3</text>
<text x="88.8" y="77">LCD_nRST</text>
<text x="90.5" y="73.4">LVDS_YM1</text>
<text x="103.2" y="73.4">OUT</text>
<text x="103.2" y="77">OUT</text>
<text x="202.6" y="73.4">OUT</text>
<text x="202.6" y="77">OUT</text>
<text x="210.4" y="77">IO_LED_RUN</text>
<text x="212.2" y="73.4">LVDS_YM2</text>
<text x="222.5" y="73.4">3</text>
<text x="222.6" y="77">5</text>
<text x="86.1" y="78.8">3</text>
<text x="86.1" y="80.5">3</text>
<text x="86.1" y="82.3">3</text>
<text x="88.8" y="78.8">LCD_SPI_nCS</text>
<text x="88.8" y="80.5">LCD_SPI_CLK</text>
<text x="88.8" y="82.3">LCD_SPI_SI</text>
<text x="103.2" y="78.8">OUT</text>
<text x="103.2" y="80.5">OUT</text>
<text x="103.2" y="82.3">OUT</text>
<text x="202.6" y="78.8">OUT</text>
<text x="202.6" y="80.5">OUT</text>
<text x="202.6" y="82.3">OUT</text>
<text x="210.4" y="78.8">IO_LED_SIO2_HEATER</text>
<text x="210.4" y="80.5">IO_LED_FILTER_HEATER</text>
<text x="210.4" y="82.3">IO_LED_ERR</text>
<text x="222.5" y="82.3">5</text>
<text x="230.1" y="78.8">5</text>
<text x="232.1" y="80.5">5</text>
<text x="86.1" y="84.1">3</text>
<text x="86.1" y="85.9">3</text>
<text x="86.1" y="87.7">3</text>
<text x="86.1" y="89.4">3</text>
<text x="88.8" y="84.1">TOUCH_XR</text>
<text x="88.8" y="85.9">TOUCH_YD</text>
<text x="88.8" y="87.7">TOUCH_XL</text>
<text x="88.8" y="89.4">TOUCH_YU</text>
<text x="102.3" y="84.1">IN</text>
<text x="102.3" y="85.9">IN</text>
<text x="102.3" y="87.7">IN</text>
<text x="102.3" y="89.4">IN</text>
<text x="202.6" y="84.1">OUT</text>
<text x="202.6" y="85.9">OUT</text>
<text x="202.6" y="87.7">OUT</text>
<text x="210.4" y="84.1">IO_LED_NET</text>
<text x="210.4" y="85.9">IO_LED_COM</text>
<text x="210.4" y="87.7">LCD_VLED</text>
<text x="220.7" y="87.7">3</text>
<text x="222.1" y="84.1">5</text>
<text x="222.6" y="85.9">5</text>
<text x="86.1" y="91.2">4</text>
<text x="86.1" y="93">4</text>
<text x="86.1" y="94.8">4</text>
<text x="88.8" y="91.2">KEY_IN0</text>
<text x="88.8" y="93">KEY_IN1</text>
<text x="88.8" y="94.8">KEY_IN2</text>
<text x="102.3" y="91.2">IN</text>
<text x="102.3" y="93">IN</text>
<text x="102.3" y="94.8">IN</text>
<text x="202.6" y="93">OUT</text>
<text x="202.6" y="94.8">OUT</text>
<text x="202.6" y="91.2">OUT</text>
<text x="210.4" y="91.2">KEY_OUT0</text>
<text x="210.4" y="93">KEY_OUT1</text>
<text x="210.4" y="94.8">KEY_OUT2</text>
<text x="220.7" y="91.2">4</text>
<text x="220.7" y="93">4</text>
<text x="220.7" y="94.8">4</text>
<text x="86.1" y="96.5">4</text>
<text x="88.8" y="96.5">KEY_IN3</text>
<text x="102.3" y="96.5">IN</text>
<text x="202.6" y="96.5">OUT</text>
<text x="210.4" y="96.5">KEY_OUT3</text>
<text x="220.7" y="96.5">4</text>
</g>
<g font-size="1.6" fill="#004080">
<text x="52.5" y="134.1">VIN</text>
<text x="59.5" y="135.6" transform="rotate(-90 59.5 135.6)">TAB</text>
<text x="60.4" y="134.1">VOUT</text>
<text x="57.9" y="139.4">ADJ/GND</text>
<text x="38.1" y="168" transform="rotate(-90 38.1 168)">TP</text>
<text x="54.1" y="168" transform="rotate(-90 54.1 168)">TP</text>
<text x="70.1" y="168" transform="rotate(-90 70.1 168)">TP</text>
<text x="86.1" y="168" transform="rotate(-90 86.1 168)">TP</text>
</g>
<g font-size="1.2" fill="#00f">
<text x="133.9" y="125.6">+</text>
<text x="37.9" y="138">+</text>
<text x="80.6" y="138">+</text>
</g>
</svg>
